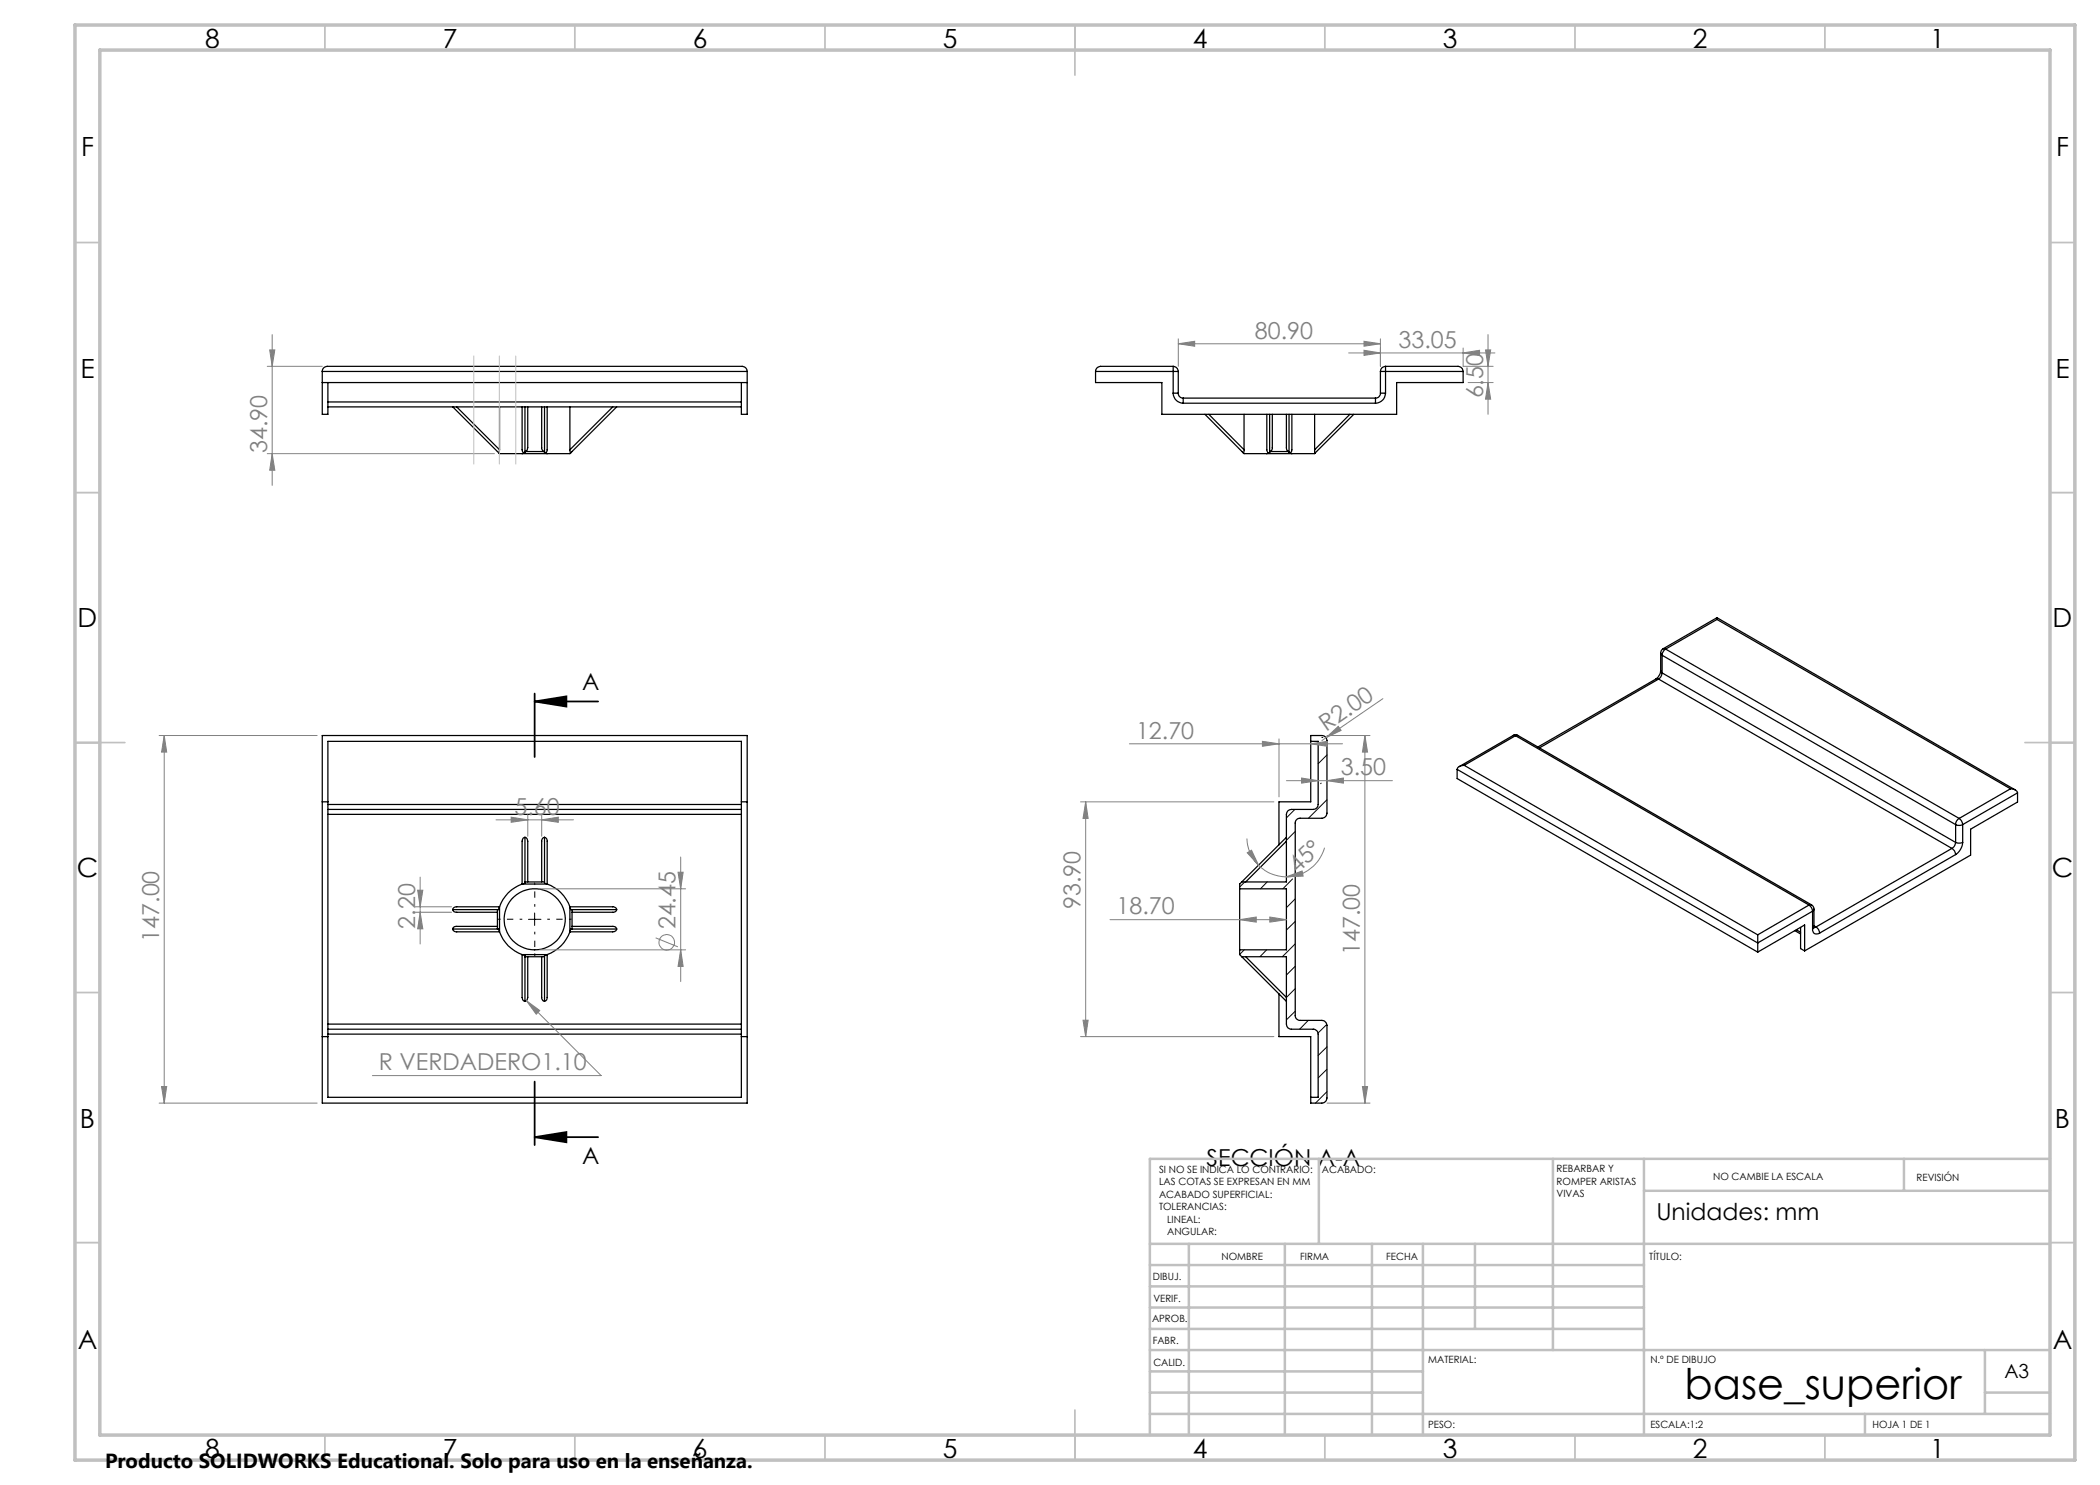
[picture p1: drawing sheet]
<svg xmlns="http://www.w3.org/2000/svg" width="420mm" height="297mm" viewBox="0 0 420 297" stroke-linecap="round" stroke-linejoin="round" font-family="sans-serif">
<g fill="none" stroke="#000" stroke-width=".25">
<path d="M64.5 74.3a1.02 1.02 0 0 1 .9-1h83a1.02 1.02 0 0 1 1 1M64.5 74.3h84.9M64.5 74.3v8.6h1.1v-6.4M64.5 76.5h84.9M149.4 74.3v8.6h-1.1v-6.4M219.1 74.3h15.5M219.1 74.3v2.2h13.3v6.4h46.9v-6.4h13.3v-2.2M234.6 78.6a2.05 2.05 0 0 0 2 2M234.6 73.3v1M234.6 73.3h-14.5a1.02 1.02 0 0 0-1 1M234.6 78.6h1.1M234.6 74.3h1.1"/>
<path d="M234.6 73.3a1.09 1.09 0 0 1 1.1 1M234.6 74.3v4.3M235.7 78.6a.96 .96 0 0 0 .9 1M235.7 74.3v4.3M236.6 79.6v1M236.6 79.6h38.5M275.1 79.6v1M276.1 78.6a.96 .96 0 0 1-1 1M276.1 78.6h1M276.1 74.3h1M276.1 74.3v4.3M277.1 78.6a2.05 2.05 0 0 1-2 2"/>
<path d="M277.1 73.3v1M277.1 73.3h14.5a1.09 1.09 0 0 1 1 1M277.1 73.3a1.02 1.02 0 0 0-1 1M277.1 74.3h15.5M277.1 74.3v4.3M65.6 81.4h82.7M65.6 80.4h82.7M90.6 81.4l9.1 9.2M91.3 81.4l8.6 8.6M99.7 90.6l.2 .1h4.5M99.9 90l-.2 .6M99.9 81.4v8.6"/>
<path d="M104.4 81.4v8.6l.2 .5 .4 .1M104.4 90.7h5M105 90.6l-.6 .1M105 81.4v9.2M105.6 81.4v8.1a.69 .69 0 0 1-.6 .8h3.9l-.4-.2-.2-.4v-8.3M108.9 90.6l.5 .1M108.9 81.4v9.2M109.4 81.4v8.6l-.1 .4-.4 .2M114 90l.2 .6M114 81.4v8.6M114.2 90.6l-.2 .1h-4.6M122.6 81.4l-8.6 8.6"/>
<path d="M123.3 81.4l-9.1 9.2M236.6 80.6h38.5M241 82.9l7.6 7.7M241.8 82.9l7 7.1M248.6 90.6l.2 .1h4.6M248.8 90l-.2 .6M248.8 82.9v7.1M253.4 82.9v7.1l.1 .5 .4 .1M253.4 90.7h5M253.9 90.6l-.5 .1M253.9 82.9v7.7M254.5 82.9v6.6a.64 .64 0 0 1-.6 .8h3.9a.64 .64 0 0 1-.5-.8v-6.6"/>
<path d="M257.8 90.6l.6 .1M257.8 82.9v7.7M258.4 82.9v7.1l-.2 .5-.4 .1M262.9 90l.2 .6M262.9 82.9v7.1M263.1 90.6l-.2 .1h-4.5M270 82.9l-7.1 7.1M270.8 82.9l-7.7 7.7M331.2 135.8h.5M331.2 135.8l-23.6 13.6M331.7 135.8l58.7 33.9M331.7 135.8l-23.8 13.8"/>
<path d="M332.1 134.2a2.27 2.27 0 0 1-.9 1.6M332.1 130.6l.3 .5M332.1 134.2l.3 .4M332.1 130.6v3.6M332.4 134.6a1.6 1.6 0 0 1-.7 1.2M332.4 131.1l58.7 33.8M332.4 131.1v3.5M332.4 134.6l58.7 33.9M332.6 129.7l-.4 .4-.1 .5M332.6 129.7l.5 .1M333.1 129.8a1.6 1.6 0 0 0-.7 1.3M333.1 129.8l58.7 33.9"/>
<path d="M343.4 123.5v.4M343.4 123.5l59.7 34.5M343.4 123.5l-10.8 6.2M343.4 123.9l-10.3 5.9M343.4 123.9l58.7 33.9M64.5 147.1h84.9v73.5h-84.9zM65.6 148.3h82.7v71.2h-82.7zM262.1 148.3h1.5v12.6a.96 .96 0 0 1-1 1h-4.3a.96 .96 0 0 0-1 1v13.5h-8.9M291.4 153.9l60.1 34.7M291.4 153.9v1.8l60.1 34.7M292.8 153.1a1.29 1.29 0 0 0-1.4 .8M292.8 153.1l58.7 33.9"/>
<path d="M302.6 147.1l.4-.1 .6 .1M302.6 147.1h.5M302.6 147.1l-10.7 6.2M303.1 147.1l-10.3 6M303.1 147.1l58.7 33.9M303.6 147.1h-.5M303.6 147.1l58.7 33.9M402.1 157.8a1.29 1.29 0 0 1 1.4 .8M402.1 157.8l-10.3 5.9M403.5 158.6v1.8l-9.4 5.4v5.2l-33.2 19.2M403.5 158.6l-11 6.3M64.5 160.4h1.1"/>
<path d="M65.6 162.9h82.7M65.6 161.9h82.7M65.6 160.9h82.7M104.4 176.8a7.3 7.3 0 0 0-4.5 4.6M104.4 176.8h5M105 167.5v9.1l-.6 .2M105 167.5a.69 .69 0 0 0-.6 .7v8.6M105 167.5a.76 .76 0 0 1 .6 .7v8.2M105 176.4h3.9M108.9 167.5v9.1l.5 .2M108.9 167.5a.69 .69 0 0 1 .5 .7v8.6M108.9 167.5l-.4 .1-.2 .5v8.3"/>
<path d="M109.4 176.8a7.5 7.5 0 0 1 4.6 4.6M148.3 160.4h1.1M247.9 177.8v12.2M247.9 177.8h9.4v12.2h-9.4M255.8 169v-8.6h6.3v-13.3h2.3a1.02 1.02 0 0 1 1 1v14.5a1.09 1.09 0 0 1-1 1.1h-4.4a.96 .96 0 0 0-1 .9v38.5a.96 .96 0 0 0 1 1h4.4a1.09 1.09 0 0 1 1 1v14.5a1.09 1.09 0 0 1-1 1h-2.3v-13.3h-6.3v-8.5M257.3 167.5l-9.4 9.3v1M257.3 168.2l-8.2 8.2M390.4 169.7a1.52 1.52 0 0 1 .7 1.2M390.4 169.7l-27.2 15.7M391.1 164.9a1.5 1.5 0 0 0 1.4 0M391.1 168.5l.5 .1 .9-.1M391.1 168.5a1.53 1.53 0 0 1-.7 1.2"/>
<path d="M391.1 170.9l-27.2 15.7M391.1 164.9v3.6M391.8 163.7a1.38 1.38 0 0 0-.7 1.2M391.8 163.7a1.6 1.6 0 0 1 .7 1.2M392.5 168.5a3.2 3.2 0 0 1-1.4 2.4M392.5 164.9v3.6M90.6 185.8h9.1l.2 .6M90.6 185.8v.1a.75 .75 0 0 0 .7 .5h8.6M90.6 181.9a.64 .64 0 0 0 .7 .6h8.2M99.5 185.3h-8.2a.64 .64 0 0 0-.7 .5M99.5 181.9v3.9M99.9 186.4a7.3 7.3 0 0 0 4.5 4.5"/>
<path d="M99.9 181.4l-.2 .5h-9.1M99.9 181.4h-8.6a.68 .68 0 0 0-.7 .5M99.9 181.4v5M104.4 190.9l.6 .2v9.2M104.4 190.9v8.6a.76 .76 0 0 0 .6 .8M104.4 190.9h5M105 191.3h3.9M105.6 191.3v8.2a.76 .76 0 0 1-.6 .8M108.3 191.3v8.2a.76 .76 0 0 0 .6 .8M109.4 190.9l-.5 .2v9.2M109.4 190.9v8.6a.67 .67 0 0 1-.5 .8M114 186.4a7.5 7.5 0 0 1-4.6 4.5"/>
<path d="M114 181.4l.2 .5h9.1M114 181.4h8.6a.69 .69 0 0 1 .7 .5M114 181.4v5M114.4 185.3h8.2a.64 .64 0 0 1 .7 .5M114.4 181.9v3.9M123.3 185.8h-9.1l-.2 .6M123.3 185.8a.69 .69 0 0 1-.7 .6h-8.6M123.3 181.9a.64 .64 0 0 1-.7 .6h-8.2M247.9 190v.9l.5 .4M248.4 191.3h8.9v13.5a.97 .97 0 0 0 1 1h4.3a.96 .96 0 0 1 1 1v12.7h-1.5M248.4 191.3l8.9 9M249.1 191.3l8.2 8.2"/>
<path d="M351.5 187v1.6M351.5 188.6v1.8M359 186.1l1.1 .7M359.3 186l.8 .4M360.1 185.5v4.2l.8 .5M360.9 190.2v-5.2l-9.4 5.4M361.8 181a1.6 1.6 0 0 1 .7 1.2M361.8 181l-10.3 6M362.3 181l.4 .3 .1 .6M362.3 181h-.5M362.5 185.8a.85 .85 0 0 0 .4 .9 .85 .85 0 0 0 1-.1M362.5 182.2l-11 6.4"/>
<path d="M362.5 182.2v3.6M362.8 185.4v.2M362.8 181.9l-.3 .3M362.8 185.4l-.3 .4M362.8 181.9v3.5M362.8 185.2l.4 .2M363.2 185.4a1.6 1.6 0 0 1 .7 1.2M363.2 185.4l-.4 .1M64.5 207.3h1.1M65.6 204.8h82.7M65.6 205.8h82.7M65.6 206.8h82.7"/>
<path d="M148.3 207.3h1.1"/>
<circle cx="106.9" cy="183.8" r="6.1"/>
</g>
<g fill="none" stroke="#000" stroke-width=".2">
<path d="M264.2 156.6l-.1 .1M264.4 147.5h.1M265.4 151l-1.8 1.7M265.4 159.9l-3.7 3.8M249 176.4l-1.1 1M253.4 176.4l-1.3 1.4M258.5 175.8l-1.9 2M259 161.9l-1.7 1.7M259 166.3l-1.7 1.8M259 179.8l-1.7 1.7M105.7 183.9h2.5M106.9 182.6v2.5"/>
<path d="M248.8 190l-.9 .9M253.3 190l-1.3 1.3M259 184.3l-1.7 1.7M259 188.8l-2.5 2.5M259 193.2l-1.7 1.8M259 197.7l-1.7 1.8M259 202.2l-1.7 1.8M261.7 204.1l-1.8 1.7M265.4 204.9l-1.8 1.7M265.4 209.4l-1.8 1.7M265.4 213.9l-1.8 1.7M265.4 218.3l-2.3 2.3"/>
</g>
<g fill="none" stroke="#808080" stroke-width=".2">
<path d="M53.4 73.3h11.1M53.9 70h1.1l-.6 3.3zM54.4 66.9v30.2M235.7 68.8l3.2-.5v.9zM235.7 67.8v5.5M235.7 68.8h40.4M269.7 70.6h29.3M272.8 68.3l3.3 .5-3.3 .4zM272.8 70.1l3.3 .5-3.3 .5zM276.1 67.8v5.5M292.6 70.6l3.3-.5v1zM292.6 69.6v3.7h6"/>
<path d="M293.6 76.5h5M297.1 70h1l-.5 3.3zM297.6 76.5l.5 3.3h-1zM297.6 66.9v16M53.4 90.7h45.5M54.4 90.7l.6 3.3h-1.1zM276.6 139.7l-11.4 7.8M31.8 147.1h31.6M32.8 147.1l.5 3.3h-1zM32.8 147.1v73.5M225.9 148.8h42.6M252.5 148.3l3.3 .5-3.3 .5z"/>
<path d="M255.8 147.8v11.6M257.3 156.1h21.2M260.3 155.6l3.3 .5-3.3 .5zM262.1 148.8l3.3-.5v1zM265.2 147.5l2.5-2.2 .5 .8zM265.2 147.5l-.8 .6M265.4 156.1l3.3-.5v1zM265.4 147.1h8.6M273 147.1l.5 3.3h-1zM273 147.1v73.5M83.5 178h1.1l-.6 3.4zM84 175.4v13.4"/>
<path d="M99.2 164h15.5M102.2 163.4l3.4 .6-3.4 .5zM105.6 162.9v4.3M107.9 177.8h29.2M108.3 164l3.4-.6v1.1zM108.3 162.9v4.3M135.6 174.4h1l-.5 3.4zM136.1 171.4v24.9M216.1 160.4h38.7M217.1 160.4l.5 3.3h-1zM217.1 160.4v46.9M249.4 167.7a8 8 0 0 0 2.3 5.3"/>
<path d="M249.4 170.6l.9-.6 1.4 3zM251.7 173a7.6 7.6 0 0 0 5.6 2.4M257.3 175.4l3.1-1.2 .2 1zM264.9 169.5a8 8 0 0 1-7.6 5.9M83 181.4h7.3M83 182.5h7.3M84 182.5l.6 3.3h-1.1zM107.9 190h29.2M131.1 187.6l4.5 1.8M136.1 190l.5 3.3h-1zM222 183.9h35.3M247.9 183.9l3.3-.5v1z"/>
<path d="M254 183.4l3.3 .5-3.3 .5zM32.3 217.3h1l-.5 3.3zM105.3 200.1l2.6 2-.7 .7zM105.3 200.1l14.9 15h-45.7M216.1 207.3h38.7M216.6 204h1l-.5 3.3zM272.5 217.3h1l-.5 3.3zM31.8 220.6h31.6M265.4 220.6h8.6"/>
<circle cx="133.3" cy="188.5" r="1.55"/>
</g>
<path d="M106.9 138.7v12.7M106.9 140.3l6.4-1v2zM106.9 140.3h12.7M106.9 216.3v12.7M106.9 227.4l6.4-1v2.1zM106.9 227.4h12.7" fill="none" stroke="#000" stroke-width=".35"/>
<path d="M104.5 183.8h-4.9M107 181.3v-4.8M107 186.3v4.9M109.5 183.8h4.8" fill="none" stroke="#000" stroke-width=".2" stroke-dasharray="15.2 1.3 1.3 1.3" stroke-dashoffset="14.7" stroke-linecap="butt"/>
<path d="M94.8 71.2v21.6M99.9 71.2v21.6M103.2 71.2v21.6" fill="none" stroke="#c0c0c0" stroke-width=".2"/>
<g fill="none" stroke="#c0c0c0" stroke-width=".35">
<path d="M65 5v5M115 5v5M165 5v5M215 5v10M265 5v5M315 5v5M365 5v5M15 48.5h5M410 48.5h5M15 98.5h5M410 98.5h5M15 148.5h10"/>
<path d="M405 148.5h10M15 198.5h5M410 198.5h5M15 248.5h5M410 248.5h5M65 287v5M115 287v5M165 287v5M215 282v10M265 287v5M315 287v5M365 287v5"/>
</g>
<g fill="none" stroke="#c0c0c0" stroke-width=".5">
<path d="M263.8 231.8v17M310.6 231.8v38.2M328.8 231.8v55.2M328.8 238.2h81.2M380.8 231.8v6.4M410 231.8h-180v55.2M230 248.8h180M230 257.3h98.8M230 253h98.8M237.8 248.8v38.2M257 248.8v38.2M274.4 248.8v38.2"/>
<path d="M284.6 248.8v38.2M295 248.8v17M230 265.8h98.8M230 261.5h98.8M230 278.5h54.6M230 274.3h54.6M230 270h180M397 278.5h13M397 270v12.8M230 282.8h180M373 282.8v4.2"/>
</g>
<path d="M15 5h400v287h-400zM20 10h390v277h-390z" fill="none" stroke="#c0c0c0" stroke-width=".7"/>
<path d="M106.9 140.3l6.4-1v2zM106.9 227.4l6.4-1v2.1z" fill="#000"/>
<g fill="#808080">
<path d="M265.2 147.5l2.5-2.2 .5 .8z"/>
<path d="M254 183.4l3.3 .5-3.3 .5zM247.9 183.9l3.3-.5v1zM262.1 148.8l3.3-.5v1zM252.5 148.3l3.3 .5-3.3 .5z"/>
<path d="M102.2 163.4l3.4 .6-3.4 .5zM108.3 164l3.4-.6v1.1zM105.3 200.1l1.9 2.7 .7-.7zM235.7 68.8l3.2-.5v.9zM272.8 68.3l3.3 .5-3.3 .4zM272.8 70.1l3.3 .5-3.3 .5zM292.6 70.6l3.3-.5v1z"/>
<path d="M249.4 170.6l.9-.6 1.4 3zM257.3 175.4l3.1-1.2 .2 1z"/>
<path d="M272.5 217.3h1l-.5 3.3zM273 147.1l.5 3.3h-1z"/>
<path d="M54.4 90.7l.6 3.3h-1.1zM53.9 70h1.1l-.6 3.3zM297.6 76.5l.5 3.3h-1zM297.1 70h1l-.5 3.3z"/>
<path d="M217.1 160.4l.5 3.3h-1zM216.6 204h1l-.5 3.3z"/>
<path d="M135.6 174.4h1l-.5 3.4zM136.1 190l.5 3.3h-1zM32.8 147.1l.5 3.3h-1zM32.3 217.3h1l-.5 3.3z"/>
<path d="M83.5 178h1.1l-.6 3.4zM84 182.5l.6 3.3h-1.1z"/>
<path d="M260.3 155.6l3.3 .5-3.3 .5zM265.4 156.1l3.3-.5v1z"/>
</g>
<text font-size="8.5" x="336.9" y="279.7">base_superior</text>
<g font-size="5.3">
<text x="41" y="9.5">8</text>
<text x="88.5" y="9.5">7</text>
<text x="138.5" y="9.5">6</text>
<text x="188.5" y="9.5">5</text>
<text x="238.5" y="9.5">4</text>
<text x="288.5" y="9.5">3</text>
<text x="338.5" y="9.5">2</text>
<text x="386" y="9.5">1</text>
<text x="16.2" y="31.3">F</text>
<text x="411.2" y="31.3">F</text>
<text x="16.1" y="75.5">E</text>
<text x="411.1" y="75.5">E</text>
<text x="15.5" y="125.5">D</text>
<text x="410.5" y="125.5">D</text>
<text x="15.4" y="175.5">C</text>
<text x="410.4" y="175.5">C</text>
<text x="16" y="225.5">B</text>
<text x="411" y="225.5">B</text>
<text x="15.5" y="269.8">A</text>
<text x="410.5" y="269.8">A</text>
<text x="41" y="291.5">8</text>
<text x="88.5" y="291.5">7</text>
<text x="138.5" y="291.5">6</text>
<text x="188.5" y="291.5">5</text>
<text x="238.5" y="291.5">4</text>
<text x="288.5" y="291.5">3</text>
<text x="338.5" y="291.5">2</text>
<text x="386" y="291.5">1</text>
</g>
<g font-size="4.7" fill="#808080">
<text x="251" y="67.7">80.90</text>
<text x="279.7" y="69.6">33.05</text>
<text x="296.6" y="79.7" transform="rotate(-90 296.6 79.7)">6.50</text>
<text x="53.4" y="90.6" transform="rotate(-90 53.4 90.6)">34.90</text>
<text x="227.2" y="147.7">12.70</text>
<text x="265.3" y="146.5" transform="rotate(-35 265.3 146.5)">R2.00</text>
<text x="268.2" y="155.1">3.50</text>
<text x="102.9" y="162.9">5.60</text>
<text x="259.5" y="174.9" transform="rotate(-43 259.5 174.9)">45°</text>
<text x="83" y="185.8" transform="rotate(-90 83 185.8)">2.20</text>
<text x="135.1" y="185.9" transform="rotate(-90 135.1 185.9)">24.45</text>
<text x="216.1" y="181.9" transform="rotate(-90 216.1 181.9)">93.90</text>
<text x="223.3" y="182.9">18.70</text>
<text x="31.8" y="188.3" transform="rotate(-90 31.8 188.3)">147.00</text>
<text x="272" y="191" transform="rotate(-90 272 191)">147.00</text>
<text x="75.8" y="214.1">R VERDADERO1.10</text>
</g>
<g font-size="4.7">
<text x="116.4" y="138.1">A</text>
<text x="116.4" y="232.8">A</text>
<text x="241.3" y="233.2">SECCIÓN A-A</text>
<text x="331.3" y="244">Unidades: mm</text>
</g>
<text font-size="4.1" x="21" y="293.7">Producto SOLIDWORKS Educational. Solo para uso en la enseñanza.</text>
<text font-size="3.9" x="400.9" y="275.5">A3</text>
<g font-size="2">
<text x="231.8" y="234.6">SI NO SE INDICA LO CONTRARIO:</text>
<text x="231.8" y="237.1">LAS COTAS SE EXPRESAN EN MM</text>
<text x="231.8" y="239.6">ACABADO SUPERFICIAL:</text>
<text x="264.4" y="234.6">ACABADO:</text>
<text x="311.3" y="234.5">REBARBAR Y</text>
<text x="311.3" y="237">ROMPER ARISTAS</text>
<text x="311.3" y="239.5">VIVAS</text>
<text x="342.6" y="236">NO CAMBIE LA ESCALA</text>
<text x="383.3" y="236.2">REVISIÓN</text>
<text x="231.8" y="242.1">TOLERANCIAS:</text>
<text x="233.4" y="244.6">LINEAL:</text>
<text x="233.4" y="247.1">ANGULAR:</text>
<text x="244.3" y="252">NOMBRE</text>
<text x="260" y="251.9">FIRMA</text>
<text x="277.2" y="251.9">FECHA</text>
<text x="329.9" y="251.9">TÍTULO:</text>
<text x="230.6" y="256.1">DIBUJ.</text>
<text x="230.7" y="260.3">VERIF.</text>
<text x="230.4" y="264.4">APROB.</text>
<text x="230.5" y="268.8">FABR.</text>
<text x="230.7" y="273.1">CALID.</text>
<text x="285.6" y="272.5">MATERIAL:</text>
<text x="330.1" y="272.5">N.º DE DIBUJO</text>
<text x="285.6" y="285.5">PESO:</text>
<text x="330.1" y="285.6">ESCALA:1:2</text>
<text x="374.5" y="285.6">HOJA 1 DE 1</text>
</g>
</svg>
